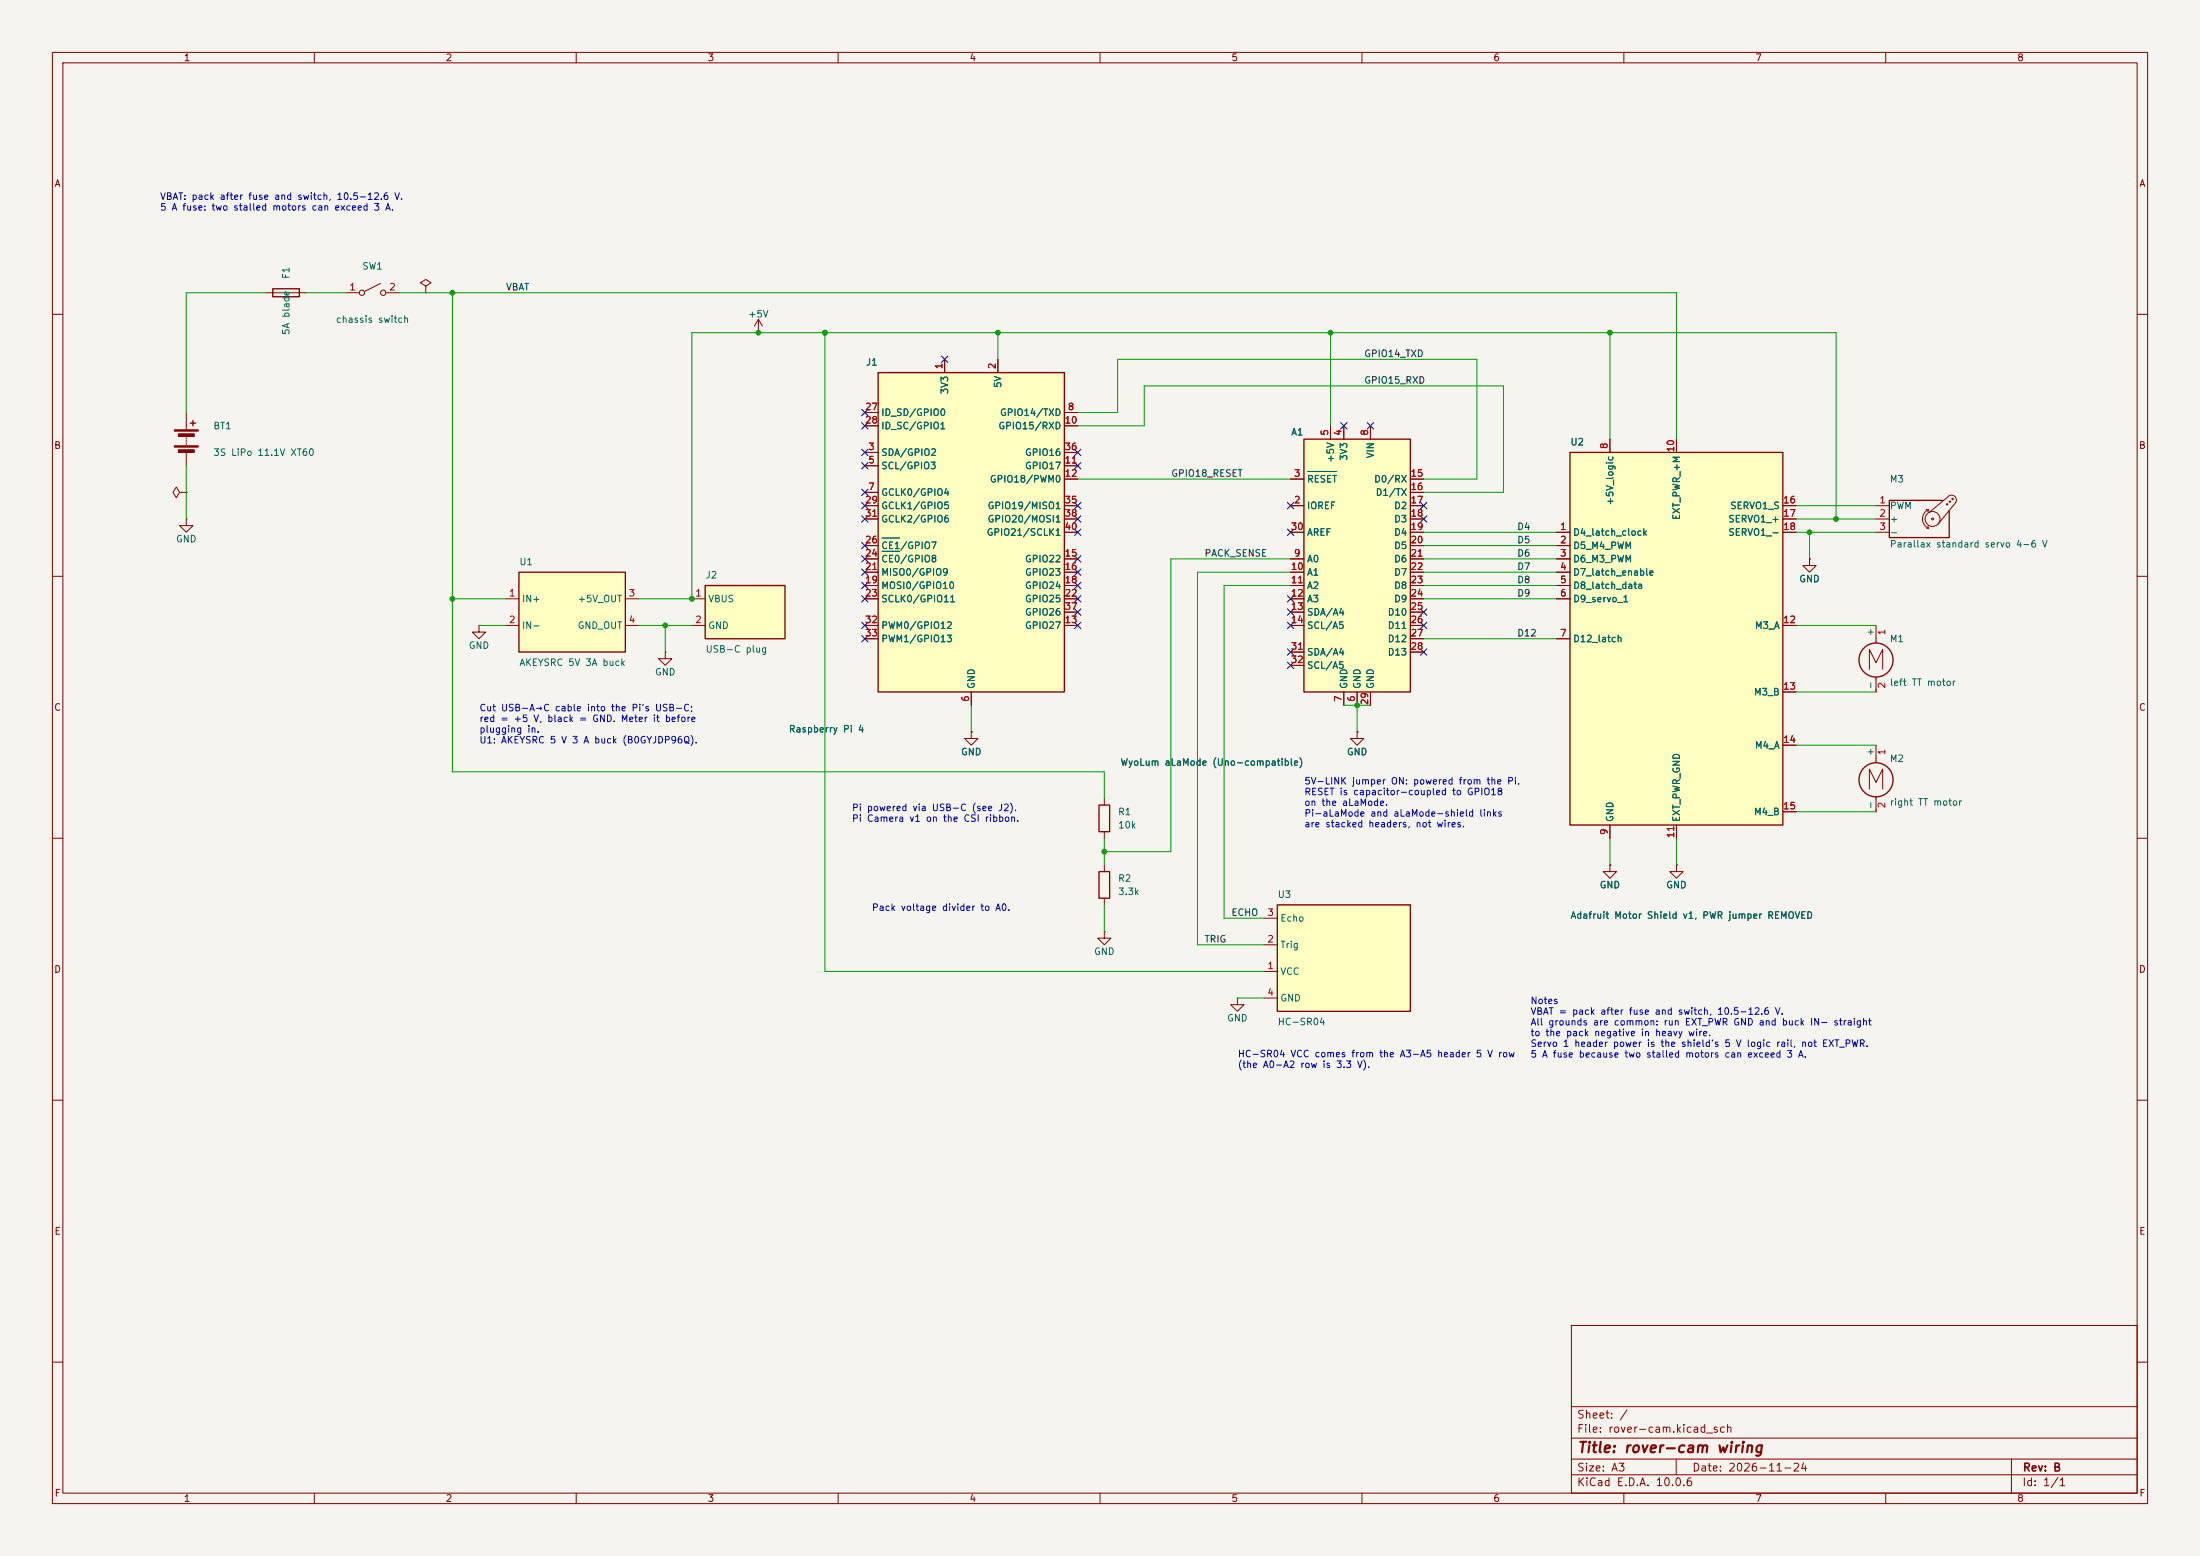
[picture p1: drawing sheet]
<svg xmlns="http://www.w3.org/2000/svg" width="420mm" height="297mm" viewBox="0 0 420 297" stroke-linecap="round" stroke-linejoin="round" font-family="sans-serif">
<path d="M0 0h420v297h-420z" fill="#f5f4ef" stroke="#f5f4ef" stroke-width=".19"/>
<g fill="none" stroke="#840000" stroke-width=".19">
<path d="M10 10h400v277h-400zM12 12h396v273h-396zM60 10v2M110 10v2M160 10v2M210 10v2M260 10v2M310 10v2M360 10v2M10 60h2M408 60h2M358.1 96.5h2.6"/>
<path d="M358.1 99.1h2.6M367.7 97.3h.5M368.2 97.3a1.94 1.94 0 0 0-1.2 1.8 1.94 1.94 0 0 0 1.2 1.7M368.2 97.3l-.2 .4M368.3 97.8l3.8-3.2a.94 .94 0 0 1 1.1 .2 .94 .94 0 0 1 .2 1.1l-3.4 4.2M10 110h2M358.1 101.6h2.6M367.8 100.8h.4M368 100.5l.2 .3M408 110h2M10 160h2M408 160h2"/>
<path d="M10 210h2M408 210h2M300 253h108v32h-108zM10 260h2M300 278.5h108M300 274.5h108M300 268.5h108M320 278.5v3M384 278.5v6.5M408 260h2M60 285v2M110 285v2"/>
<path d="M160 285v2M210 285v2M260 285v2M300 281.5h108M310 285v2M360 285v2"/>
<circle cx="368.9" cy="99.1" r="1.42"/>
<circle cx="368.9" cy="99.1" r=".18"/>
<circle cx="371.7" cy="96.3" r=".13"/>
<circle cx="372.2" cy="95.8" r=".13"/>
<circle cx="372.7" cy="95.3" r=".13"/>
</g>
<path d="M370.8 95.5h-10.1v7.1h11.4v-5.1" fill="none" stroke="#840000" stroke-width=".25"/>
<path d="M248.9 83.8h20.3v48.3h-20.3z" fill="#ffffc2"/>
<path d="M36.3 80.8h1M36.8 80.3v1M248.9 83.8h20.3v48.3h-20.3z" fill="none" stroke="#840000" stroke-width=".25"/>
<g fill="none" stroke="#840000" stroke-width=".19">
<path d="M35.6 78.7v3.3M35.6 83.6v.2M35.6 84.1v.2M35.6 84.6v.2M35.6 86.4v2.5M246.4 96.5h2.5M246.4 91.4h2.5M254 81.3v2.5M256.5 81.3v2.5M261.6 81.3v2.5M269.2 96.5h2.6M269.2 91.4h2.6"/>
<path d="M269.2 94h2.6M269.2 99.1h2.6M246.4 106.7h2.5M246.4 109.2h2.5M246.4 111.8h2.5M246.4 114.3h2.5M246.4 116.8h2.5M246.4 119.4h2.5M246.4 101.6h2.5M269.2 106.7h2.6M269.2 109.2h2.6M269.2 111.8h2.6"/>
<path d="M269.2 114.3h2.6M269.2 116.8h2.6M269.2 119.4h2.6M269.2 101.6h2.6M269.2 104.1h2.6M246.4 124.5h2.5M246.4 127h2.5M256.5 132.1v2.5M259.1 139.7v1.3h1.2l-1.2 1.2-1.3-1.2h1.3M259.1 139.7h.1M259.1 132.1v2.5M261.6 132.1v2.5"/>
<path d="M269.2 121.9h2.6M269.2 124.5h2.6"/>
</g>
<path d="M249.7 90h5.4" fill="none" stroke="#006464" stroke-width=".19"/>
<g fill="#840000" stroke="#840000" stroke-width=".19">
<path d="M33.3 82h4.5v.3h-4.5z"/>
<path d="M33.3 85.1h4.5v.2h-4.5z"/>
<path d="M34 82.8h3.1v.5h-3.1z"/>
<path d="M34 85.9h3.1v.5h-3.1z"/>
</g>
<path d="M99.1 109.2h20.3v15.3h-20.3z" fill="#ffffc2"/>
<path d="M99.1 109.2h20.3v15.3h-20.3z" fill="none" stroke="#840000" stroke-width=".25"/>
<path d="M91.4 119.4v1.3h1.3l-1.3 1.2-1.2-1.2h1.2M91.4 119.4h.1M96.5 114.3h2.6M96.5 119.4h2.6M119.4 114.3h2.5M119.4 119.4h2.5" fill="none" stroke="#840000" stroke-width=".19"/>
<path d="M243.8 172.7h25.4v20.3h-25.4z" fill="#ffffc2"/>
<path d="M52.1 55.1h5v1.5h-5zM243.8 172.7h25.4v20.3h-25.4z" fill="none" stroke="#840000" stroke-width=".25"/>
<g fill="none" stroke="#840000" stroke-width=".19">
<path d="M50.8 55.9h7.6M66 55.9h2.6M72.6 54.1l-3 1.5M73.7 55.9h2.5M144.8 63.5h.1M144.8 61l-.8 1.2M144.8 61l.7 1.2M144.8 61v2.5M34.3 94l-.6-1-.7 1 .7 1 .6-1h1.3M35.6 99.1v1.2h1.2l-1.2 1.3-1.3-1.3h1.3M35.6 99.1h.1M35.6 94h.1"/>
<path d="M127 124.5v1.2h1.3l-1.3 1.3-1.3-1.3h1.3M127 124.5h.1M241.3 175.3h2.5M236.2 190.5v1.3h1.3l-1.3 1.2-1.3-1.2h1.3M236.2 190.5h.1M241.3 185.4h2.5M241.3 180.3h2.5M241.3 190.5h2.5"/>
<circle cx="69.1" cy="55.9" r=".51"/>
<circle cx="73.2" cy="55.9" r=".51"/>
</g>
<path d="M134.6 111.8h15.3v10.1h-15.3z" fill="#ffffc2"/>
<g fill="none" stroke="#840000" stroke-width=".25">
<path d="M134.6 111.8h15.3v10.1h-15.3zM209.8 153.7h2v5.1h-2zM209.8 166.4h2v5.1h-2z"/>
<circle cx="358.1" cy="148.8" r="3.3"/>
</g>
<g fill="none" stroke="#840000" stroke-width=".19">
<path d="M81.3 54.6l1-.6-1-.7-1 .7 1 .6v1.3M81.3 55.9h.1M132.1 114.3h2.5M132.1 119.4h2.5M185.4 139.7v1.3h1.3l-1.3 1.2-1.3-1.2h1.3M185.4 139.7h.1M210.8 152.4v1.3M210.8 158.8v1.2M356.9 150.6v-3.8l1.2 2.6 1.3-2.6v3.8M358.1 142.2v3.4M358.1 152.1v2.8M210.8 177.8v1.3h1.3l-1.3 1.2-1.3-1.2h1.3"/>
<path d="M210.8 177.8h.1M210.8 165.1v1.3M210.8 171.5v1.2M307.3 165.1v1.3h1.3l-1.3 1.2-1.2-1.2h1.2M307.3 165.1h.1M320 165.1v1.3h1.3l-1.3 1.2-1.2-1.2h1.2M320 165.1h.1"/>
</g>
<path d="M299.7 86.4h40.7v71.1h-40.7z" fill="#ffffc2"/>
<path d="M299.7 86.4h40.7v71.1h-40.7z" fill="none" stroke="#840000" stroke-width=".25"/>
<g fill="none" stroke="#840000" stroke-width=".19">
<path d="M307.3 83.8v2.6M320 83.8v2.6M340.4 96.5h2.5M340.4 99.1h2.5M297.2 101.6h2.5M297.2 104.1h2.5M297.2 106.7h2.5M297.2 109.2h2.5M297.2 111.8h2.5M297.2 114.3h2.5M340.4 101.6h2.5M340.4 119.4h2.5"/>
<path d="M345.4 106.7v1.3h1.3l-1.3 1.2-1.2-1.2h1.2M345.4 106.7h.1M297.2 121.9h2.5M340.4 132.1h2.5M307.3 157.5v2.5M320 157.5v2.5M340.4 142.2h2.5M340.4 154.9h2.5"/>
</g>
<path d="M167.6 71.1h35.6v61h-35.6z" fill="#ffffc2"/>
<g fill="none" stroke="#840000" stroke-width=".25">
<path d="M167.6 71.1h35.6v61h-35.6z"/>
<circle cx="358.1" cy="126" r="3.3"/>
</g>
<g fill="none" stroke="#840000" stroke-width=".19">
<path d="M165.1 78.7h2.5M180.3 68.6v2.5M190.5 68.6v2.5M203.2 78.7h2.5M165.1 86.4h2.5M165.1 88.9h2.5M165.1 94h2.5M165.1 81.3h2.5M165.1 96.5h2.5M165.1 99.1h2.5M203.2 86.4h2.5M203.2 88.9h2.5"/>
<path d="M203.2 81.3h2.5M203.2 91.4h2.5M203.2 96.5h2.5M203.2 99.1h2.5M246.4 91.4h2.5M246.4 96.5h2.5M254 81.3v2.5M256.5 81.3v2.5M261.6 81.3v2.5M269.2 94h2.6M269.2 91.4h2.6M269.2 96.5h2.6"/>
<path d="M269.2 99.1h2.6M307.3 83.8v2.6M320 83.8v2.6M340.4 96.5h2.5M340.4 99.1h2.5M165.1 119.4h2.5M165.1 106.7h2.5M165.1 109.2h2.5M165.1 111.8h2.5M165.1 114.3h2.5M165.1 104.1h2.5M203.2 119.4h2.5"/>
<path d="M203.2 106.7h2.5M203.2 109.2h2.5M203.2 111.8h2.5M203.2 114.3h2.5M203.2 116.8h2.5M203.2 101.6h2.5M246.4 119.4h2.5M246.4 106.7h2.5M246.4 109.2h2.5M246.4 111.8h2.5M246.4 114.3h2.5M246.4 116.8h2.5"/>
<path d="M246.4 101.6h2.5M269.2 119.4h2.6M269.2 106.7h2.6M269.2 109.2h2.6M269.2 111.8h2.6M269.2 114.3h2.6M269.2 104.1h2.6M269.2 116.8h2.6M269.2 101.6h2.6M297.2 106.7h2.5M297.2 109.2h2.5M297.2 111.8h2.5"/>
<path d="M297.2 114.3h2.5M297.2 104.1h2.5M297.2 101.6h2.5M340.4 119.4h2.5M340.4 101.6h2.5M345.4 106.7h.1M358.1 119.4v3.3M165.1 121.9h2.5M185.4 139.7h.1M185.4 132.1v2.5M246.4 124.5h2.5M246.4 127h2.5"/>
<path d="M256.5 132.1v2.5M259.1 139.7h.1M259.1 132.1v2.5M261.6 132.1v2.5M269.2 121.9h2.6M269.2 124.5h2.6M297.2 121.9h2.5M340.4 132.1h2.5M356.9 127.8v-3.8l1.2 2.5 1.3-2.5v3.8M358.1 129.2v2.9M307.3 157.5v2.5M320 157.5v2.5"/>
<path d="M340.4 142.2h2.5M340.4 154.9h2.5M307.3 165.1h.1M320 165.1h.1"/>
</g>
<path d="M249.7 90h5.4M168.4 105.2h3.3M168.4 102.7h3.3" fill="none" stroke="#006464" stroke-width=".19"/>
<g fill="none" stroke="#009600" stroke-width=".19">
<path d="M50.8 55.9h-15.2v22.8M58.4 55.9h7.6M76.2 55.9h243.8v27.9M86.4 55.9v91.4h124.4v5.1M157.5 63.5v121.9h83.8M190.5 63.5v5.1M205.7 78.7h7.7v-10.1h68.5v22.8h-10.1M254 63.5v17.8M307.3 63.5v20.3M35.6 88.9v10.2M205.7 81.3h12.7v-7.6h68.6v20.3h-15.2M205.7 91.4h40.7"/>
<path d="M342.9 99.1h15.2M342.9 96.5h15.2M350.5 99.1v-35.6h-218.4v50.8h-10.2M86.4 114.3h10.1M91.4 119.4h5.1M121.9 119.4h10.2M127 119.4v5.1M246.4 106.7h-22.9v55.9h-12.7M246.4 111.8h-12.7v63.5h7.6M246.4 109.2h-17.8v71.1h12.7M271.8 104.1h25.4M271.8 106.7h25.4"/>
<path d="M271.8 111.8h25.4M271.8 101.6h25.4M271.8 114.3h25.4M271.8 109.2h25.4M342.9 101.6h15.2M342.9 119.4h15.2M345.4 101.6v5.1M185.4 134.6v5.1M256.5 134.6h5.1M259.1 134.6v5.1M271.8 121.9h25.4M342.9 132.1h15.2"/>
<path d="M342.9 142.2h15.2M342.9 154.9h15.2M210.8 160v5.1M210.8 172.7v5.1M307.3 160v5.1M320 160v5.1M236.2 190.5h5.1"/>
</g>
<g fill="none" stroke="#000084" stroke-width=".19">
<path d="M164.5 78.1l1.2 1.2M165.7 78.1l-1.2 1.2M179.7 68l1.2 1.2M180.9 68l-1.2 1.2M164.5 98.5l1.2 1.2M164.5 88.3l1.2 1.2M164.5 95.9l1.2 1.2M164.5 80.7l1.2 1.2M164.5 93.4l1.2 1.2M164.5 85.8l1.2 1.2M165.7 98.5l-1.2 1.2M165.7 88.3l-1.2 1.2"/>
<path d="M165.7 95.9l-1.2 1.2M165.7 80.7l-1.2 1.2M165.7 93.4l-1.2 1.2M165.7 85.8l-1.2 1.2M205.1 98.5l1.2 1.2M205.1 88.3l1.2 1.2M205.1 95.9l1.2 1.2M205.1 85.8l1.2 1.2M206.3 98.5l-1.2 1.2M206.3 88.3l-1.2 1.2M206.3 95.9l-1.2 1.2M206.3 85.8l-1.2 1.2"/>
<path d="M245.8 95.9l1.2 1.2M247 95.9l-1.2 1.2M255.9 80.7l1.2 1.2M257.1 80.7l-1.2 1.2M261 80.7l1.2 1.2M262.2 80.7l-1.2 1.2M271.2 95.9l1.2 1.2M271.2 98.5l1.2 1.2M272.4 98.5l-1.2 1.2M272.4 95.9l-1.2 1.2M164.5 111.2l1.2 1.2M164.5 118.8l1.2 1.2"/>
<path d="M164.5 113.7l1.2 1.2M164.5 103.5l1.2 1.2M164.5 106.1l1.2 1.2M164.5 108.6l1.2 1.2M165.7 111.2l-1.2 1.2M165.7 118.8l-1.2 1.2M165.7 113.7l-1.2 1.2M165.7 103.5l-1.2 1.2M165.7 106.1l-1.2 1.2M165.7 108.6l-1.2 1.2M205.1 113.7l1.2 1.2M205.1 116.2l1.2 1.2"/>
<path d="M205.1 118.8l1.2 1.2M205.1 111.2l1.2 1.2M205.1 108.6l1.2 1.2M205.1 106.1l1.2 1.2M205.1 101l1.2 1.2M206.3 113.7l-1.2 1.2M206.3 116.2l-1.2 1.2M206.3 118.8l-1.2 1.2M206.3 111.2l-1.2 1.2M206.3 108.6l-1.2 1.2M206.3 106.1l-1.2 1.2M206.3 101l-1.2 1.2"/>
<path d="M245.8 101l1.2 1.2M245.8 116.2l1.2 1.2M245.8 113.7l1.2 1.2M245.8 118.8l1.2 1.2M247 101l-1.2 1.2M247 116.2l-1.2 1.2M247 113.7l-1.2 1.2M247 118.8l-1.2 1.2M271.2 118.8l1.2 1.2M271.2 116.2l1.2 1.2M272.4 118.8l-1.2 1.2M272.4 116.2l-1.2 1.2"/>
<path d="M164.5 121.3l1.2 1.2M165.7 121.3l-1.2 1.2M245.8 123.9l1.2 1.2M245.8 126.4l1.2 1.2M247 123.9l-1.2 1.2M247 126.4l-1.2 1.2M271.2 123.9l1.2 1.2M272.4 123.9l-1.2 1.2"/>
</g>
<g fill="#009600" stroke="#009600" stroke-width=".19">
<circle cx="307.3" cy="63.5" r=".46"/>
<circle cx="350.5" cy="99.1" r=".46"/>
<circle cx="345.4" cy="101.6" r=".46"/>
<circle cx="190.5" cy="63.5" r=".46"/>
<circle cx="157.5" cy="63.5" r=".46"/>
<circle cx="86.4" cy="55.9" r=".46"/>
<circle cx="132.1" cy="114.3" r=".46"/>
<circle cx="127" cy="119.4" r=".46"/>
<circle cx="86.4" cy="114.3" r=".46"/>
<circle cx="144.8" cy="63.5" r=".46"/>
<circle cx="254" cy="63.5" r=".46"/>
<circle cx="259.1" cy="134.6" r=".46"/>
<circle cx="210.8" cy="162.6" r=".46"/>
</g>
<text font-size="2" fill="#840000" x="301" y="277.8">Title: rover-cam wiring</text>
<g font-size="1.5" fill="#840000">
<text x="300.9" y="273.8">File: rover-cam.kicad_sch</text>
<text x="300.9" y="271.1">Sheet: /</text>
<text x="300.9" y="281.2">Size: A3</text>
<text x="322.9" y="281.2">Date: 2026-11-24</text>
<text x="386" y="281.2">Rev: B</text>
<text x="300.9" y="284">KiCad E.D.A. 10.0.6</text>
<text x="385.9" y="284">Id: 1/1</text>
</g>
<g font-size="1.3" fill="#840000">
<text x="35" y="12">1</text>
<text x="85" y="12">2</text>
<text x="135" y="12">3</text>
<text x="185" y="12">4</text>
<text x="235" y="12">5</text>
<text x="285" y="12">6</text>
<text x="335" y="12">7</text>
<text x="385" y="12">8</text>
<text x="10.3" y="36">A</text>
<text x="408.3" y="36">A</text>
<text x="10.2" y="86">B</text>
<text x="408.2" y="86">B</text>
<text x="10.2" y="136">C</text>
<text x="408.2" y="136">C</text>
<text x="10.2" y="186">D</text>
<text x="408.2" y="186">D</text>
<text x="10.3" y="236">E</text>
<text x="408.3" y="236">E</text>
<text x="10.3" y="286">F</text>
<text x="35" y="287">1</text>
<text x="85" y="287">2</text>
<text x="135" y="287">3</text>
<text x="185" y="287">4</text>
<text x="235" y="287">5</text>
<text x="285" y="287">6</text>
<text x="335" y="287">7</text>
<text x="385" y="287">8</text>
<text x="408.3" y="286">F</text>
</g>
<g font-size="1.3" fill="#0000c2">
<text x="30.5" y="38.5">VBAT: pack after fuse and switch, 10.5-12.6 V.</text>
<text x="30.5" y="40.5">5 A fuse: two stalled motors can exceed 3 A.</text>
<text x="91.4" y="136.1">Cut USB-A→C cable into the Pi's USB-C;</text>
<text x="91.4" y="138.1">red = +5 V, black = GND. Meter it before</text>
<text x="91.4" y="140.2">plugging in.</text>
<text x="91.4" y="142.2">U1: AKEYSRC 5 V 3 A buck (B0GYJDP96Q).</text>
<text x="162.5" y="155.1">Pi powered via USB-C (see J2).</text>
<text x="248.9" y="150">5V-LINK jumper ON: powered from the Pi.</text>
<text x="248.9" y="152.1">RESET is capacitor-coupled to GPIO18</text>
<text x="248.9" y="154.1">on the aLaMode.</text>
<text x="162.5" y="157.2">Pi Camera v1 on the CSI ribbon.</text>
<text x="248.9" y="156.2">Pi-aLaMode and aLaMode-shield links</text>
<text x="248.9" y="158.2">are stacked headers, not wires.</text>
<text x="166.3" y="174.2">Pack voltage divider to A0.</text>
<text x="292.1" y="192">Notes</text>
<text x="292.1" y="194">VBAT = pack after fuse and switch, 10.5-12.6 V.</text>
<text x="292.1" y="196">All grounds are common: run EXT_PWR GND and buck IN- straight</text>
<text x="236.2" y="202.1">HC-SR04 VCC comes from the A3-A5 header 5 V row</text>
<text x="292.1" y="198.1">to the pack negative in heavy wire.</text>
<text x="292.1" y="200.1">Servo 1 header power is the shield's 5 V logic rail, not EXT_PWR.</text>
<text x="292.1" y="202.2">5 A fuse because two stalled motors can exceed 3 A.</text>
<text x="236.2" y="204.2">(the A0-A2 row is 3.3 V).</text>
</g>
<g font-size="1.3" fill="#006464">
<text x="55.6" y="53.3" transform="rotate(-90 55.6 53.3)">F1</text>
<text x="69.1" y="51.8">SW1</text>
<text x="55.6" y="64.1" transform="rotate(-90 55.6 64.1)">5A blade</text>
<text x="64" y="61.9">chassis switch</text>
<text x="142.7" y="60.9">+5V</text>
<text x="165.2" y="70.1">J1</text>
<text x="181.3" y="75.4" transform="rotate(-90 181.3 75.4)">3V3</text>
<text x="191.5" y="74.2" transform="rotate(-90 191.5 74.2)">5V</text>
<text x="40.6" y="82.2">BT1</text>
<text x="168.1" y="79.7">ID_SD/GPIO0</text>
<text x="168.1" y="82.2">ID_SC/GPIO1</text>
<text x="190.5" y="82.2">GPIO15/RXD</text>
<text x="190.8" y="79.7">GPIO14/TXD</text>
<text x="246.4" y="83.4">A1</text>
<text x="40.6" y="87.3">3S LiPo 11.1V XT60</text>
<text x="168.1" y="87.3">SDA/GPIO2</text>
<text x="168.1" y="89.9">SCL/GPIO3</text>
<text x="195.6" y="89.9">GPIO17</text>
<text x="195.6" y="87.3">GPIO16</text>
<text x="255" y="88.4" transform="rotate(-90 255 88.4)">+5V</text>
<text x="257.5" y="88.1" transform="rotate(-90 257.5 88.1)">3V3</text>
<text x="262.6" y="87.6" transform="rotate(-90 262.6 87.6)">VIN</text>
<text x="299.7" y="85.3">U2</text>
<text x="168.1" y="94.9">GCLK0/GPIO4</text>
<text x="188.9" y="92.4">GPIO18/PWM0</text>
<text x="249.4" y="92.4">RESET</text>
<text x="262.2" y="92.4">D0/RX</text>
<text x="262.5" y="94.9">D1/TX</text>
<text x="360.7" y="92.4">M3</text>
<text x="168.1" y="97.5">GCLK1/GPIO5</text>
<text x="168.1" y="100">GCLK2/GPIO6</text>
<text x="188.4" y="97.5">GPIO19/MISO1</text>
<text x="188.4" y="100">GPIO20/MOSI1</text>
<text x="249.4" y="97.5">IOREF</text>
<text x="266" y="97.5">D2</text>
<text x="266" y="100">D3</text>
<text x="308.3" y="96.6" transform="rotate(-90 308.3 96.6)">+5V_logic</text>
<text x="321" y="99.4" transform="rotate(-90 321 99.4)">EXT_PWR_+M</text>
<text x="329.8" y="100">SERVO1_+</text>
<text x="330.2" y="97.5">SERVO1_S</text>
<text x="360.7" y="97.5">PWM</text>
<text x="360.7" y="100">+</text>
<text x="33.5" y="103.8">GND</text>
<text x="168.1" y="107.6">CE0/GPIO8</text>
<text x="168.1" y="105.1">CE1/GPIO7</text>
<text x="188.3" y="102.6">GPIO21/SCLK1</text>
<text x="195.6" y="107.6">GPIO22</text>
<text x="249.4" y="107.6">A0</text>
<text x="249.4" y="102.6">AREF</text>
<text x="266" y="102.6">D4</text>
<text x="266" y="105.1">D5</text>
<text x="266" y="107.6">D6</text>
<text x="300.2" y="102.6">D4_latch_clock</text>
<text x="300.2" y="105.1">D5_M4_PWM</text>
<text x="300.2" y="107.6">D6_M3_PWM</text>
<text x="329.8" y="102.6">SERVO1_-</text>
<text x="360.7" y="104.8">Parallax standard servo 4-6 V</text>
<text x="360.7" y="102.6">-</text>
<text x="99" y="108.2">U1</text>
<text x="134.6" y="110.7">J2</text>
<text x="168.1" y="112.7">MOSI0/GPIO10</text>
<text x="168.1" y="110.2">MISO0/GPIO9</text>
<text x="195.6" y="110.2">GPIO23</text>
<text x="195.6" y="112.7">GPIO24</text>
<text x="249.4" y="110.2">A1</text>
<text x="249.4" y="112.7">A2</text>
<text x="266" y="110.2">D7</text>
<text x="266" y="112.7">D8</text>
<text x="300.2" y="110.2">D7_latch_enable</text>
<text x="300.2" y="112.7">D8_latch_data</text>
<text x="343.4" y="111.5">GND</text>
<text x="99.5" y="115.3">IN+</text>
<text x="110.2" y="115.3">+5V_OUT</text>
<text x="135.1" y="115.3">VBUS</text>
<text x="168.1" y="115.3">SCLK0/GPIO11</text>
<text x="195.6" y="115.3">GPIO25</text>
<text x="195.6" y="117.8">GPIO26</text>
<text x="249.4" y="115.3">A3</text>
<text x="249.4" y="117.8">SDA/A4</text>
<text x="264.8" y="117.8">D10</text>
<text x="266" y="115.3">D9</text>
<text x="300.2" y="115.3">D9_servo_1</text>
<text x="89.4" y="124.2">GND</text>
<text x="99.5" y="120.3">IN-</text>
<text x="110.2" y="120.3">GND_OUT</text>
<text x="134.6" y="124.9">USB-C plug</text>
<text x="135.1" y="120.3">GND</text>
<text x="168.1" y="120.3">PWM0/GPIO12</text>
<text x="168.1" y="122.9">PWM1/GPIO13</text>
<text x="195.6" y="120.3">GPIO27</text>
<text x="249.4" y="120.3">SCL/A5</text>
<text x="249.4" y="125.4">SDA/A4</text>
<text x="264.8" y="120.3">D11</text>
<text x="264.8" y="122.9">D12</text>
<text x="264.8" y="125.4">D13</text>
<text x="300.2" y="122.9">D12_latch</text>
<text x="334.9" y="120.3">M3_A</text>
<text x="358" y="121.6" transform="rotate(-90 358 121.6)">+</text>
<text x="360.7" y="122.9">M1</text>
<text x="99" y="127.4">AKEYSRC 5V 3A buck</text>
<text x="124.9" y="129.2">GND</text>
<text x="186.4" y="131.6" transform="rotate(-90 186.4 131.6)">GND</text>
<text x="249.4" y="128">SCL/A5</text>
<text x="257.5" y="131.6" transform="rotate(-90 257.5 131.6)">GND</text>
<text x="260" y="131.6" transform="rotate(-90 260 131.6)">GND</text>
<text x="262.6" y="131.6" transform="rotate(-90 262.6 131.6)">GND</text>
<text x="358" y="131.7" transform="rotate(-90 358 131.7)">-</text>
<text x="360.7" y="131.2">left TT motor</text>
<text x="334.7" y="133">M3_B</text>
<text x="150.5" y="140.1">Raspberry Pi 4</text>
<text x="334.9" y="143.2">M4_A</text>
<text x="183.4" y="144.5">GND</text>
<text x="213.8" y="146.5">WyoLum aLaMode (Uno-compatible)</text>
<text x="257" y="144.5">GND</text>
<text x="358" y="144.4" transform="rotate(-90 358 144.4)">+</text>
<text x="360.7" y="145.7">M2</text>
<text x="213.3" y="155.9">R1</text>
<text x="334.7" y="155.9">M4_B</text>
<text x="358" y="154.6" transform="rotate(-90 358 154.6)">-</text>
<text x="360.7" y="154.1">right TT motor</text>
<text x="213.3" y="158.4">10k</text>
<text x="308.3" y="157" transform="rotate(-90 308.3 157)">GND</text>
<text x="321" y="157" transform="rotate(-90 321 157)">EXT_PWR_GND</text>
<text x="213.3" y="168.6">R2</text>
<text x="213.3" y="171.1">3.3k</text>
<text x="243.8" y="171.7">U3</text>
<text x="305.3" y="169.9">GND</text>
<text x="318" y="169.9">GND</text>
<text x="244.3" y="176.2">Echo</text>
<text x="299.7" y="175.7">Adafruit Motor Shield v1, PWR jumper REMOVED</text>
<text x="208.8" y="182.6">GND</text>
<text x="244.3" y="181.3">Trig</text>
<text x="244.3" y="186.4">VCC</text>
<text x="244.3" y="191.5">GND</text>
<text x="234.2" y="195.3">GND</text>
<text x="243.8" y="196">HC-SR04</text>
</g>
<g font-size="1.3" fill="#a90000">
<text x="66.6" y="55.7">1</text>
<text x="74.2" y="55.7">2</text>
<text x="180.2" y="70.6" transform="rotate(-90 180.2 70.6)">1</text>
<text x="190.4" y="70.6" transform="rotate(-90 190.4 70.6)">2</text>
<text x="165" y="78.6">27</text>
<text x="165" y="81.1">28</text>
<text x="203.1" y="81.1">10</text>
<text x="203.7" y="78.6">8</text>
<text x="253.9" y="83.3" transform="rotate(-90 253.9 83.3)">5</text>
<text x="256.4" y="83.3" transform="rotate(-90 256.4 83.3)">4</text>
<text x="261.5" y="83.3" transform="rotate(-90 261.5 83.3)">8</text>
<text x="165.6" y="86.2">3</text>
<text x="165.6" y="88.8">5</text>
<text x="203.1" y="88.8">11</text>
<text x="203.1" y="86.2">36</text>
<text x="307.2" y="85.8" transform="rotate(-90 307.2 85.8)">8</text>
<text x="319.9" y="86.4" transform="rotate(-90 319.9 86.4)">10</text>
<text x="165.6" y="93.8">7</text>
<text x="203.1" y="91.3">12</text>
<text x="246.9" y="91.3">3</text>
<text x="269.2" y="91.3">15</text>
<text x="269.2" y="93.8">16</text>
<text x="165" y="96.4">29</text>
<text x="165" y="98.9">31</text>
<text x="203.1" y="96.4">35</text>
<text x="203.1" y="98.9">38</text>
<text x="203.1" y="101.5">40</text>
<text x="246.3" y="101.5">30</text>
<text x="246.9" y="96.4">2</text>
<text x="269.2" y="96.4">17</text>
<text x="269.2" y="98.9">18</text>
<text x="269.2" y="101.5">19</text>
<text x="297.7" y="101.5">1</text>
<text x="340.3" y="96.4">16</text>
<text x="340.3" y="98.9">17</text>
<text x="340.3" y="101.5">18</text>
<text x="358.7" y="96.4">1</text>
<text x="358.7" y="98.9">2</text>
<text x="358.7" y="101.5">3</text>
<text x="165" y="106.5">24</text>
<text x="165" y="104">26</text>
<text x="203.1" y="106.5">15</text>
<text x="246.9" y="106.5">9</text>
<text x="269.2" y="104">20</text>
<text x="269.2" y="106.5">21</text>
<text x="297.7" y="104">2</text>
<text x="297.7" y="106.5">3</text>
<text x="165" y="111.6">19</text>
<text x="165" y="109.1">21</text>
<text x="203.1" y="109.1">16</text>
<text x="203.1" y="111.6">18</text>
<text x="246.3" y="109.1">10</text>
<text x="246.3" y="111.6">11</text>
<text x="269.2" y="109.1">22</text>
<text x="269.2" y="111.6">23</text>
<text x="297.7" y="109.1">4</text>
<text x="297.7" y="111.6">5</text>
<text x="97.1" y="114.2">1</text>
<text x="97.1" y="119.2">2</text>
<text x="119.9" y="114.2">3</text>
<text x="119.9" y="119.2">4</text>
<text x="132.6" y="114.2">1</text>
<text x="132.6" y="119.2">2</text>
<text x="165" y="114.2">23</text>
<text x="165" y="119.2">32</text>
<text x="203.1" y="119.2">13</text>
<text x="203.1" y="114.2">22</text>
<text x="203.1" y="116.7">37</text>
<text x="246.3" y="114.2">12</text>
<text x="246.3" y="116.7">13</text>
<text x="246.3" y="119.2">14</text>
<text x="269.2" y="114.2">24</text>
<text x="269.2" y="116.7">25</text>
<text x="269.2" y="119.2">26</text>
<text x="297.7" y="114.2">6</text>
<text x="340.3" y="119.2">12</text>
<text x="165" y="121.8">33</text>
<text x="246.3" y="124.3">31</text>
<text x="269.2" y="121.8">27</text>
<text x="269.2" y="124.3">28</text>
<text x="297.7" y="121.8">7</text>
<text x="360.2" y="121.4" transform="rotate(-90 360.2 121.4)">1</text>
<text x="246.3" y="126.9">32</text>
<text x="340.3" y="131.9">13</text>
<text x="360.2" y="131.5" transform="rotate(-90 360.2 131.5)">2</text>
<text x="185.3" y="134.1" transform="rotate(-90 185.3 134.1)">6</text>
<text x="256.4" y="134.1" transform="rotate(-90 256.4 134.1)">7</text>
<text x="258.9" y="134.1" transform="rotate(-90 258.9 134.1)">6</text>
<text x="261.5" y="134.7" transform="rotate(-90 261.5 134.7)">29</text>
<text x="340.3" y="142.1">14</text>
<text x="360.2" y="144.2" transform="rotate(-90 360.2 144.2)">1</text>
<text x="340.3" y="154.8">15</text>
<text x="360.2" y="154.4" transform="rotate(-90 360.2 154.4)">2</text>
<text x="307.2" y="159.5" transform="rotate(-90 307.2 159.5)">9</text>
<text x="319.9" y="160.1" transform="rotate(-90 319.9 160.1)">11</text>
<text x="241.8" y="175.1">3</text>
<text x="241.8" y="185.3">1</text>
<text x="241.8" y="180.2">2</text>
<text x="241.8" y="190.4">4</text>
</g>
<g font-size="1.3" fill="#0f0f0f">
<text x="96.5" y="55.8">VBAT</text>
<text x="260.3" y="68.5">GPIO14_TXD</text>
<text x="260.3" y="73.5">GPIO15_RXD</text>
<text x="223.5" y="91.3">GPIO18_RESET</text>
<text x="289.5" y="101.5">D4</text>
<text x="229.8" y="106.6">PACK_SENSE</text>
<text x="289.5" y="104">D5</text>
<text x="289.5" y="106.6">D6</text>
<text x="289.5" y="111.6">D8</text>
<text x="289.5" y="109.1">D7</text>
<text x="289.5" y="114.2">D9</text>
<text x="289.5" y="121.8">D12</text>
<text x="235" y="175.1">ECHO</text>
<text x="229.8" y="180.2">TRIG</text>
</g>
</svg>
